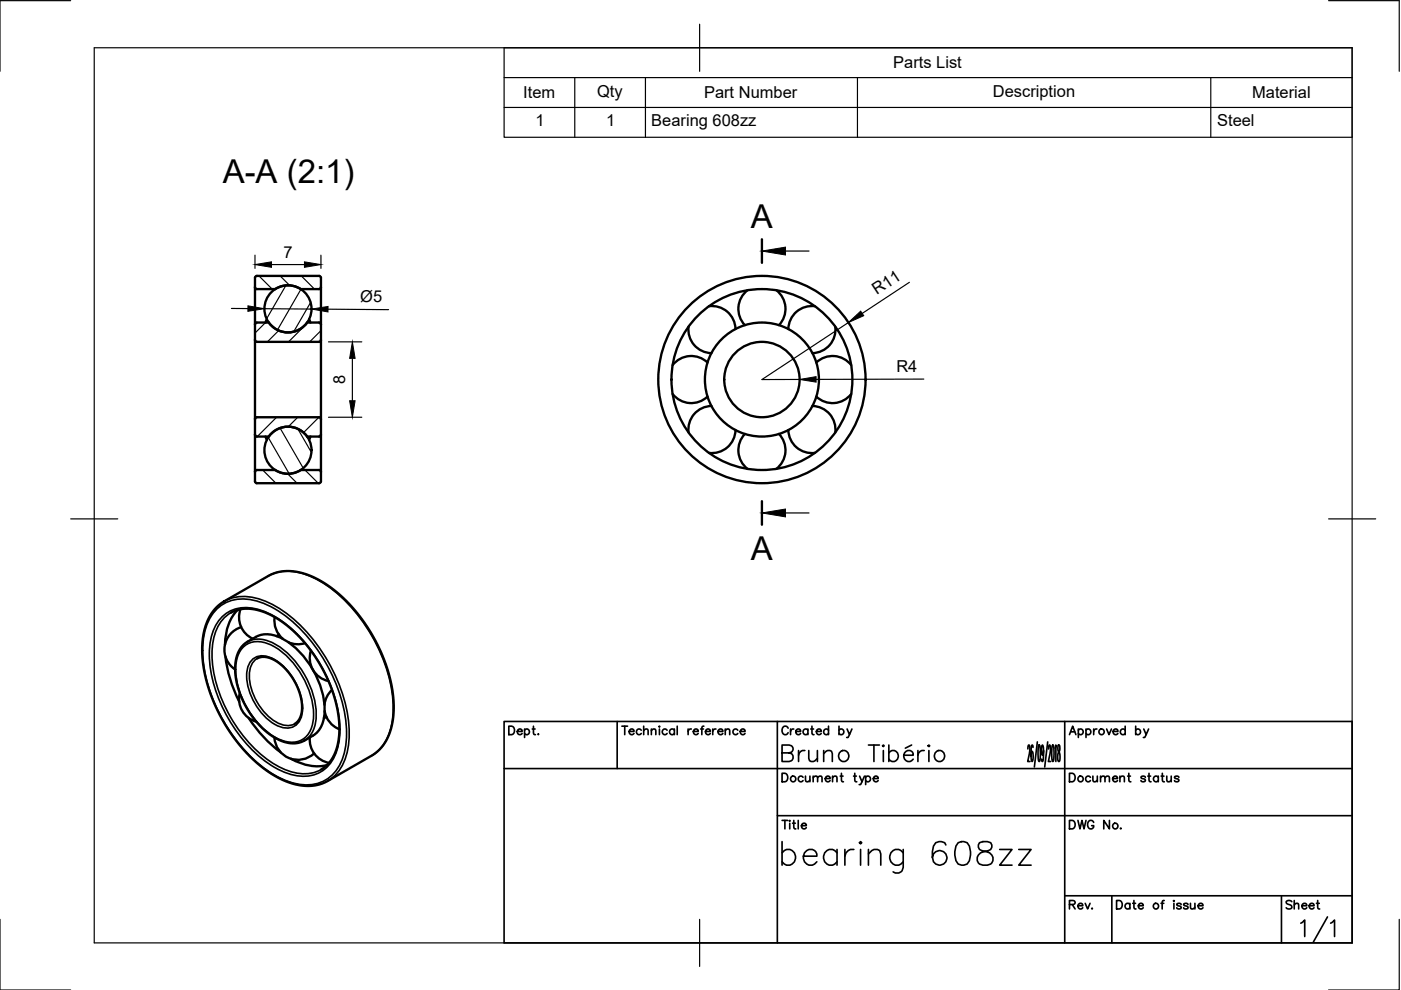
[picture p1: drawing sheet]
<svg xmlns="http://www.w3.org/2000/svg" width="297mm" height="210mm" viewBox="0 0 297 210" stroke-linecap="round" stroke-linejoin="round" font-family="sans-serif">
<!-- layer: Visible -->
<g fill="none" stroke="#000" stroke-width=".5">
<path d="M54.1 60.9v7.9M54.1 60.9v-2l.4-.4h13.1l.4 .4v2M54.1 72.1v16.8M54.1 68.8v3.3M54.1 68.8l.4-.4h2.5a5 5 0 0 0 8.1 0h2.5l.4 .4M56.6 67.7l-.3 .7M65.5 67.7l.3 .7M68 60.9v7.9M68 60.9l-.4 .4h-3.8a5 5 0 0 0-5.5 0h-3.8l-.4-.4M68 72.1v16.8M68 72.1l-.4 .4h-13.1l-.4-.4M68 68.8v3.3"/>
<path d="M146 69.2a5 5 0 0 0 4.8 5.7M150 76.9a5 5 0 0 0-7.4 .5M150.3 64.9a5 5 0 0 1 5.6 4.9M158.5 61.5a5 5 0 0 0-.6 7.4M164.6 61.5a5 5 0 0 1 .6 7.4M172.8 64.9a5 5 0 0 0-5.7 4.9M173.1 76.9a5 5 0 0 1 7.4 .5M177.1 69.2a5 5 0 0 1-4.8 5.7M54.1 92.2v7.9M54.1 88.9v3.3M54.1 92.2l.4 .4h2.5a5 5 0 0 1 8.1 0h2.5l.4-.4M54.1 88.9l.4-.4h13.1l.4 .4"/>
<path d="M56.3 92.6l.3 .7M65.8 92.6l-.3 .7M68 92.2v7.9M68 88.9v3.3M142.6 83.5a5 5 0 0 0 7.4 .6M150.8 86.1a5 5 0 0 0-4.8 5.6M155.9 91.2a5 5 0 0 1-5.6 4.8M157.9 92a5 5 0 0 0 .6 7.4M165.2 92a5 5 0 0 1-.6 7.4M167.1 91.2a5 5 0 0 0 5.7 4.8M172.3 86.1a5 5 0 0 1 4.8 5.6M180.5 83.5a5 5 0 0 1-7.4 .6"/>
<path d="M54.1 100.1v1.9l.4 .4h13.1l.4-.4v-1.9M54.1 100.1l.4-.4h3.8a5 5 0 0 0 5.5 0h3.8l.4 .4M45.9 128.8l1.5-1.2 9.6-5.6 1.5-.6 1.5-.3 2.8 .1 2.8 .8 3 1.5 3 2.3 3.6 3.5 3.1 4.3 2.5 4.7 1.7 4.7 .9 4.7v4.2l-.3 2-.6 1.8-.7 1.5-1 1.4-1.9 1.5-9.4 5.5-1.4 .6-1.6 .4-2.8-.1-2.9-.8-3.1-1.5-3-2.2-3.5-3.6-3.2-4.3-2.5-4.7-1.7-4.9-.9-4.7v-2.3l.1-2.1 .4-2 .6-1.8 .8-1.5zM47.8 139.2a28.4 28.4 0 0 0 2.9 9.6M48.9 129.9l2-.7 2.3-.1 2.5 .6 2.6 1.2 2.7 1.8 2.5 2.4 2.4 2.8 2.1 3.2 1.7 3.4 1.2 3.4 .8 3.4 .3 3.2-.3 2.8-.7 2.5-1.2 1.9-1.7 1.5M50.4 129.3a10.3 10.3 0 0 0-2.7 7.4M51 129.2a5 5 0 0 0 2.6 6.2M51.1 133a5 5 0 0 0-3.5 4 5 5 0 0 0 2.2 4.9M51.5 136.8l.8-.6a6.4 6.4 0 0 1 8.5-.3 18.8 18.8 0 0 1 8 15.1 6.2 6.2 0 0 1-4.3 6l-1.2 .5-1.5 .1-1.5-.3-1.6-.6-1.6-1-1.5-1.3-1.5-1.7-1.3-1.7-1-1.9-.9-2-.6-2-.4-2.1v-2l.2-1.6 .6-1.4zM54.5 139.6l.9-.3h.9l1.1 .3 1 .5 2.1 1.7 1.9 2.5 1.2 2.8 .4 2.7-.1 1.3-.2 1-.5 .8-.7 .6M58.2 130.8a5 5 0 0 0 1.8 4.7M59.1 134.5l-.4 .4"/>
<path d="M61.1 136.2l1.8 .4 1.8-.2M65.9 138a5 5 0 0 0 3.7 6.4M50.8 147a5 5 0 0 0 3.5 6M52.7 152.2a28.3 28.3 0 0 0 6.8 7.3M58.2 156.4a5 5 0 0 0 3.1 4.3 5 5 0 0 0 5.3-1M65.7 156.4a5 5 0 0 0 4.1 5.3M68.8 150.8a5 5 0 0 0 3.2 3.8M69.2 152l-.5 .2M70.4 146.3l-1.1 1.4-.5 1.7M61.7 160.9a10.6 10.6 0 0 0 7.6 1.3"/>
<circle cx="61.1" cy="65.5" r="5"/>
<circle cx="61.1" cy="95.5" r="5"/>
<circle cx="161.5" cy="80.5" r="22"/>
<circle cx="161.5" cy="80.5" r="12.1"/>
<circle cx="161.5" cy="80.5" r="8"/>
<circle cx="161.5" cy="80.5" r="19.2"/>
</g>
<!-- layer: Visible Narrow -->
<path d="M45.6 129.6a8.5 8.5 0 0 1 9.6-1.9 27.9 27.9 0 0 1 13.8 12.7 29.8 29.8 0 0 1 4.4 16.8 10.2 10.2 0 0 1-4.4 8.2 9.7 9.7 0 0 1-9.2-.2 30.3 30.3 0 0 1-13.2-13.9 27.3 27.3 0 0 1-3.3-16.8 10.5 10.5 0 0 1 2.3-4.9zM47.1 130.8a7.6 7.6 0 0 1 8.2-1.4 25 25 0 0 1 12.3 10.9 27.4 27.4 0 0 1 4.4 16.1 8.9 8.9 0 0 1-4.5 7.5 9.2 9.2 0 0 1-7.8-.4 27.8 27.8 0 0 1-12.5-13.5 24.5 24.5 0 0 1-2.5-14.5 9.2 9.2 0 0 1 2.4-4.7zM47.5 127.5a10.6 10.6 0 0 1 10.3 .7 33.7 33.7 0 0 1 15 19.5 21.8 21.8 0 0 1 .5 13 8.8 8.8 0 0 1-3.8 4.9M48.9 129.9a8.7 8.7 0 0 0-3.9 7.3 28.7 28.7 0 0 0 7.2 19.6 20.4 20.4 0 0 0 10.1 7 7.9 7.9 0 0 0 5.8-.6M51.7 137.1a4.9 4.9 0 0 1 5.4-.5 17.6 17.6 0 0 1 9.3 16.1 4.7 4.7 0 0 1-7.1 4.1 17.6 17.6 0 0 1-9.3-16.1 5.7 5.7 0 0 1 1.7-3.6zM52.5 136.1a5.8 5.8 0 0 1 5.5 .3 18.6 18.6 0 0 1 9 15.7 5.8 5.8 0 0 1-2.5 4.9M53.4 139.9a3.8 3.8 0 0 1 4.8-.1 12.7 12.7 0 0 1 5.9 11.4 3.3 3.3 0 0 1-4.9 2.8 12.5 12.5 0 0 1-6.8-11.8l.2-.9zM54.5 139.6a4.5 4.5 0 0 0-1.6 4.7 12.2 12.2 0 0 0 6.5 9.2 3.5 3.5 0 0 0 3.1 0M56.9 122.1a10.6 10.6 0 0 1 10.3 .7 33.7 33.7 0 0 1 14.9 19.5 21.8 21.8 0 0 1 .5 13 8.8 8.8 0 0 1-3.8 4.9" fill="none" stroke="#000" stroke-width=".35"/>
<!-- layer: TitleBlock -->
<g fill="none" stroke="#000" stroke-width=".35">
<path d="M106.9 153h179.8v46.9h-179.8zM107.9 154h.6a.96 .96 0 0 1 .6 .9 .96 .96 0 0 1-.6 .9h-.6zM109.7 155.1h1a.55 .55 0 0 0-.8-.5 .55 .55 0 0 0-.1 .9 .54 .54 0 0 0 .9 0M111.2 154.8a.57 .57 0 0 1 .9-.1 .57 .57 0 0 1 0 .9 .57 .57 0 0 1-.9-.1M111.2 154.6v1.8M112.8 154.6h.6M113.1 154v1.4l.1 .3 .3 .1M114.1 155.6v.2l.1-.1M130.9 153v10M131.9 154h1.1M132.5 154v1.8M133.4 155.1h1a.55 .55 0 0 0-.8-.5 .55 .55 0 0 0-.1 .9 .54 .54 0 0 0 .9 0"/>
<path d="M136 154.8a.57 .57 0 0 0-.9-.1 .57 .57 0 0 0 0 .9 .57 .57 0 0 0 .9-.1M136.5 154.9l.4-.3 .4 .1 .1 1.1M136.5 154v1.8M138.1 154.9l.4-.3 .5 .1v1.1M138.1 154.6v1.2M139.8 154v.1zM139.8 154.6v1.2M141.4 154.8a.57 .57 0 0 0-.8-.1 .57 .57 0 0 0 0 .9 .57 .57 0 0 0 .8-.1M143 154.8a.57 .57 0 0 0-.9-.1 .57 .57 0 0 0 0 .9 .57 .57 0 0 0 .9-.1M143 154.6v1.2M143.6 154v1.8M145.9 154.6v1.2"/>
<path d="M146.6 154.6a.58 .58 0 0 0-.7 .5M147 155.1h1a.55 .55 0 0 0-.7-.5 .55 .55 0 0 0-.2 .9 .54 .54 0 0 0 .9 0M148.5 154.6h.6M149.2 154l-.3 .1-.1 .2v1.5M149.6 155.1h1a.55 .55 0 0 0-.8-.5 .55 .55 0 0 0-.1 .9 .54 .54 0 0 0 .9 0M151.1 154.6v1.2M151.8 154.6a.58 .58 0 0 0-.7 .5M152.2 155.1h1.1a.55 .55 0 0 0-.8-.5 .55 .55 0 0 0-.2 .9 .54 .54 0 0 0 1 0M153.8 154.9l.4-.3 .4 .1 .1 1.1M153.8 154.6v1.2M156.4 154.8a.57 .57 0 0 0-.8-.1 .57 .57 0 0 0 0 .9 .57 .57 0 0 0 .8-.1M156.9 155.1h1.1a.55 .55 0 0 0-.8-.5 .55 .55 0 0 0-.2 .9 .54 .54 0 0 0 1 0"/>
<path d="M164.8 153v46.9M167.1 154.4a.66 .66 0 0 0-.8-.4 .66 .66 0 0 0-.5 .7v.4a.66 .66 0 0 0 .5 .7 .66 .66 0 0 0 .8-.5M172.1 154v1.4l.1 .3 .4 .1M175.7 154v1.8M177.9 154v1.8M217.9 158.8l.1-.7 .2-.1 .2 1-.5 2.5h.5M219 158.5l-.2-.5a5.9 5.9 0 0 0 0 3.5 2.64 2.64 0 0 0 0-2.2l-.2 1M219.9 157.3l-.6 5.3M220.3 158l.2 .1 .1 1.4-.2 2-.2-.2-.1-1.3zM221.2 159.1l-.2 1a2.48 2.48 0 0 1 0-2.1 6.5 6.5 0 0 1 0 3.5l-.2-.5M222.1 157.3l-.6 5.3M222.3 158.8l.1-.7 .2-.1 .1 1-.4 2.5h.5"/>
<path d="M223.2 158l.2 .1 .1 1.4-.2 2-.2-.2-.1-1.3zM223.7 158.6l.2-.6v3.5M224.4 158l-.1 1.1a2.31 2.31 0 0 1 .3 2.4h-.2a2.45 2.45 0 0 1 .3-2.4v-1zM225.7 153v46.9M226.7 155.8l.7-1.8 .7 1.8M227 155.2h.9M228.6 154.8a.57 .57 0 0 1 .9-.1 .57 .57 0 0 1 0 .9 .57 .57 0 0 1-.9-.1M228.6 154.6v1.8M230.3 154.8a.57 .57 0 0 1 .8-.1 .57 .57 0 0 1 0 .9 .57 .57 0 0 1-.8-.1M230.3 154.6v1.8M231.9 154.6v1.2M232.6 154.6a.58 .58 0 0 0-.7 .5"/>
<path d="M234.6 154.6l.5 1.2 .5-1.2M236 155.1h1a.55 .55 0 0 0-.8-.5 .55 .55 0 0 0-.1 .9 .54 .54 0 0 0 .9 0M238.6 154.8a.57 .57 0 0 0-.9-.1 .57 .57 0 0 0 0 .9 .57 .57 0 0 0 .9-.1M238.6 154v1.8M240.8 154.8a.57 .57 0 0 1 .8-.1 .57 .57 0 0 1 0 .9 .57 .57 0 0 1-.8-.1M240.8 154v1.8M242.5 154.6l.5 1.2 .5-1.2M243 155.8l-.2 .5-.4 .1M106.9 163h179.8M164.8 172.9h121.9M165.8 164h.6a.96 .96 0 0 1 .6 .9 .96 .96 0 0 1-.6 .9h-.6zM170.3 164.8a.57 .57 0 0 0-.9-.1 .57 .57 0 0 0 0 .9 .57 .57 0 0 0 .9-.1"/>
<path d="M170.8 164.6l.1 1.1 .4 .1 .4-.4M171.7 164.6v1.2M172.4 164.9l.4-.3h.5v1.2M172.4 164.6v1.2M173.3 164.9l.5-.3h.4l.1 1.2M175 165.1h1a.55 .55 0 0 0-.8-.5 .55 .55 0 0 0-.1 .9 .54 .54 0 0 0 .9 0M176.5 164.9l.4-.3h.5l.1 1.2M176.5 164.6v1.2M178.4 164v1.4l.1 .3 .3 .1M181.2 164v1.4l.1 .3 .4 .1M182.3 164.6l.5 1.2 .5-1.2M182.8 165.8l-.3 .5-.3 .1"/>
<path d="M183.5 164.8a.57 .57 0 0 1 .9-.1 .57 .57 0 0 1 0 .9 .57 .57 0 0 1-.9-.1M183.5 164.6v1.8M185.2 165.1h1a.55 .55 0 0 0-.8-.5 .55 .55 0 0 0-.2 .9 .54 .54 0 0 0 1 0M226.7 164h.6a.96 .96 0 0 1 .7 .9 .96 .96 0 0 1-.7 .9h-.6zM226.7 173.9h.6a.96 .96 0 0 1 .7 .9 .96 .96 0 0 1-.7 .9h-.6zM228.5 173.9l.5 1.8 .4-1.8 .4 1.8 .5-1.8M231.2 164.8a.57 .57 0 0 0-.8-.1 .57 .57 0 0 0 0 .9 .57 .57 0 0 0 .8-.1M231.7 164.6l.1 1.1 .4 .1 .5-.4M231.9 174.4a.66 .66 0 0 0-.8-.5 .66 .66 0 0 0-.5 .7v.5a.64 .64 0 0 0 .6 .7 .64 .64 0 0 0 .7-.7h-.4M232.7 164.6v1.2M233.3 164.9l.5-.3h.4l.1 1.2M233.3 164.6v1.2"/>
<path d="M234.3 164.9l.4-.3h.4l.1 1.2M235.2 173.9v1.8l-1.2-1.8v1.8M235.9 165.1h1a.55 .55 0 0 0-.7-.5 .55 .55 0 0 0-.2 .9 .54 .54 0 0 0 .9 0M237.4 164.9l.5-.3h.4l.1 1.2M237.4 164.6v1.2M237.6 175.6v.1h.1M239.1 164.6h.6M239.3 164v1.4l.1 .3 .4 .1M242.8 164.8a.54 .54 0 0 0-.9 0l.1 .2 .8 .2v.3a.54 .54 0 0 1-.9 0M243.4 164.6h.6M243.6 164v1.4l.1 .3 .3 .1M245.6 164.8a.57 .57 0 0 0-.9-.1 .57 .57 0 0 0 0 .9 .57 .57 0 0 0 .9-.1"/>
<path d="M245.6 164.6v1.2M246.2 164.6h.6M246.4 164v1.4l.1 .3 .4 .1M247.4 164.6l.1 1.1 .4 .1 .4-.4M248.3 164.6v1.2M249.9 164.8a.54 .54 0 0 0-.9 0l.1 .2 .8 .2v.3a.54 .54 0 0 1-.9 0M225.7 189.9h61M235.7 189.9v10M236.7 190.9h.6a.96 .96 0 0 1 .7 .9 .96 .96 0 0 1-.7 .9h-.6zM239.6 191.8a.57 .57 0 0 0-.9-.1 .57 .57 0 0 0 0 .8 .57 .57 0 0 0 .9 0M239.6 191.5v1.2M240.2 191.5h.6"/>
<path d="M240.4 190.9v1.5l.1 .2 .3 .1M241.4 192h1a.55 .55 0 0 0-.8-.4 .55 .55 0 0 0-.2 .9 .54 .54 0 0 0 1 0M246.2 191.5h.6M246.8 190.9l-.3 .1-.1 .3v1.4M248.9 190.9v.2zM248.9 191.5v1.2M250.4 191.8a.54 .54 0 0 0-.9 0l.2 .2 .6 .2 .1 .3a.54 .54 0 0 1-.9 0M251.9 191.8a.54 .54 0 0 0-1 0l.1 .2 .8 .2 .1 .3a.54 .54 0 0 1-1 0M252.4 191.5l.1 1.1 .4 .1 .4-.3M253.3 191.5v1.2M254 192h1.1a.55 .55 0 0 0-.8-.4 .55 .55 0 0 0-.2 .9 .54 .54 0 0 0 1 0M271.7 189.9v10"/>
<path d="M275.8 195.7l.8-.6v3.5M281.5 194.4l-3 5.3M282.1 195.7l.8-.6v3.5"/>
<circle cx="233.6" cy="155.1" r=".59"/>
<circle cx="168.2" cy="165.1" r=".59"/>
<circle cx="229.1" cy="165.1" r=".59"/>
<circle cx="236.5" cy="175.1" r=".59"/>
<circle cx="245.1" cy="192.1" r=".59"/>
</g>
<!-- layer: Border -->
<path d="M15 .1h-15v15M20 10.1h266.7v189.8h-266.7zM148.3 5.1v10M281.7 .1h15v15M15 110h10M281.7 110h10M0 194.9v15h15M148.3 194.9v10M296.7 194.9v15h-15" fill="none" stroke="#000" stroke-width=".25"/>
<!-- layer: Dimensions -->
<path d="M54.1 54.1v2.8M57.6 56.1h7M68 54.1v2.8M192.8 59.9l-10 6.6M49.1 65.4h3.5M56.1 65.5h9.9M69.5 65.6l12.9 .1M69.6 72.5h7.1M74.7 76v9M179.9 68.4l-18.4 12.1h8M69.6 88.5h7.1M195.9 80.4h-22.9" fill="none" stroke="#000" stroke-width=".25"/>
<path d="M54.1 56.1l3.5-.6v1.2zM64.6 55.5l3.4 .6-3.4 .6zM52.6 64.8l3.5 .7-3.5 .5zM66 65.5l3.5-.5v1.1zM74.7 72.5l.6 3.5h-1.2zM169.5 80.5l3.5-.6v1.1zM179.9 68.4l2.6-2.4 .6 .9zM74.1 85h1.2l-.6 3.5z" fill="#000" stroke="#000" stroke-width=".21"/>
<!-- layer: Hatching -->
<g fill="none" stroke="#000" stroke-width=".25">
<path d="M54.9 58.5l2.8 2.8M59.4 58.5l2 2M63.9 58.5l2.8 2.8M56.3 68.4l-2.2 2.2M59.1 70.1l-2.4 2.4M60.6 60.5l-4.1 7.1M63.8 61.3l-5 8.7M65.3 68.4l-4.1 4.1M65.9 64.1l-3.6 6.2M68 70.1l-2.3 2.4M55.7 99.7l2.8 2.7M56.9 92.7l4.4 7.7"/>
<path d="M58.6 88.5l-4 4.1M59.4 90.8l4.9 8.5M63.1 88.5l-2 2M63.1 90.9l2.9 5M64.7 99.7l2.8 2.7M67.6 88.5l-3.2 3.2M61 100.5l2 1.9"/>
</g>
<!-- layer: Annotations -->
<path d="M161.5 50.7v5M161.5 106.3v5" fill="none" stroke="#000" stroke-width=".5"/>
<path d="M166.5 53.2h5M166.5 108.8h5" fill="none" stroke="#000" stroke-width=".25"/>
<path d="M161.5 53.2l5-.8v1.7zM161.5 108.8l5-.9v1.7z" fill="#000" stroke="#000" stroke-width=".21"/>
<!-- layer: BOM -->
<path d="M106.9 10.1h179.8v19h-179.8zM106.9 16.5h179.8M121.9 16.5v12.6M136.8 16.5v12.6M181.8 16.5v12.6M256.7 16.5v12.6M106.9 22.8h179.8" fill="none" stroke="#000" stroke-width=".25"/>
<text font-size="11" x="164.7" y="186.3">bearing 608zz</text>
<text font-size="7.1" x="164.7" y="162.6">Bruno Tibério</text>
<g font-size="7">
<text x="47.2" y="38.8">A-A (2:1)</text>
<text x="159.2" y="48.2">A</text>
<text x="159.2" y="118.7">A</text>
</g>
<g font-size="4.9">
<text x="225.8" y="194">Rev.</text>
<text x="271.6" y="194">Sheet</text>
</g>
<g font-size="3.5">
<text x="189.4" y="14.5">Parts List</text>
<text x="110.9" y="20.8">Item</text>
<text x="126.6" y="20.5">Qty</text>
<text x="149.3" y="20.8">Part Number</text>
<text x="210.5" y="20.5">Description</text>
<text x="265.5" y="20.8">Material</text>
<text x="113.5" y="26.8">1</text>
<text x="128.5" y="26.8">1</text>
<text x="138.1" y="26.8">Bearing 608zz</text>
<text x="258.1" y="26.8">Steel</text>
<text x="60.1" y="54.6">7</text>
<text x="76.4" y="64">Ø5</text>
<text x="185.9" y="62.6" transform="rotate(-33 185.9 62.6)">R11</text>
<text x="73.2" y="81.4" transform="rotate(-90 73.2 81.4)">8</text>
<text x="190.1" y="78.9">R4</text>
</g>
</svg>
